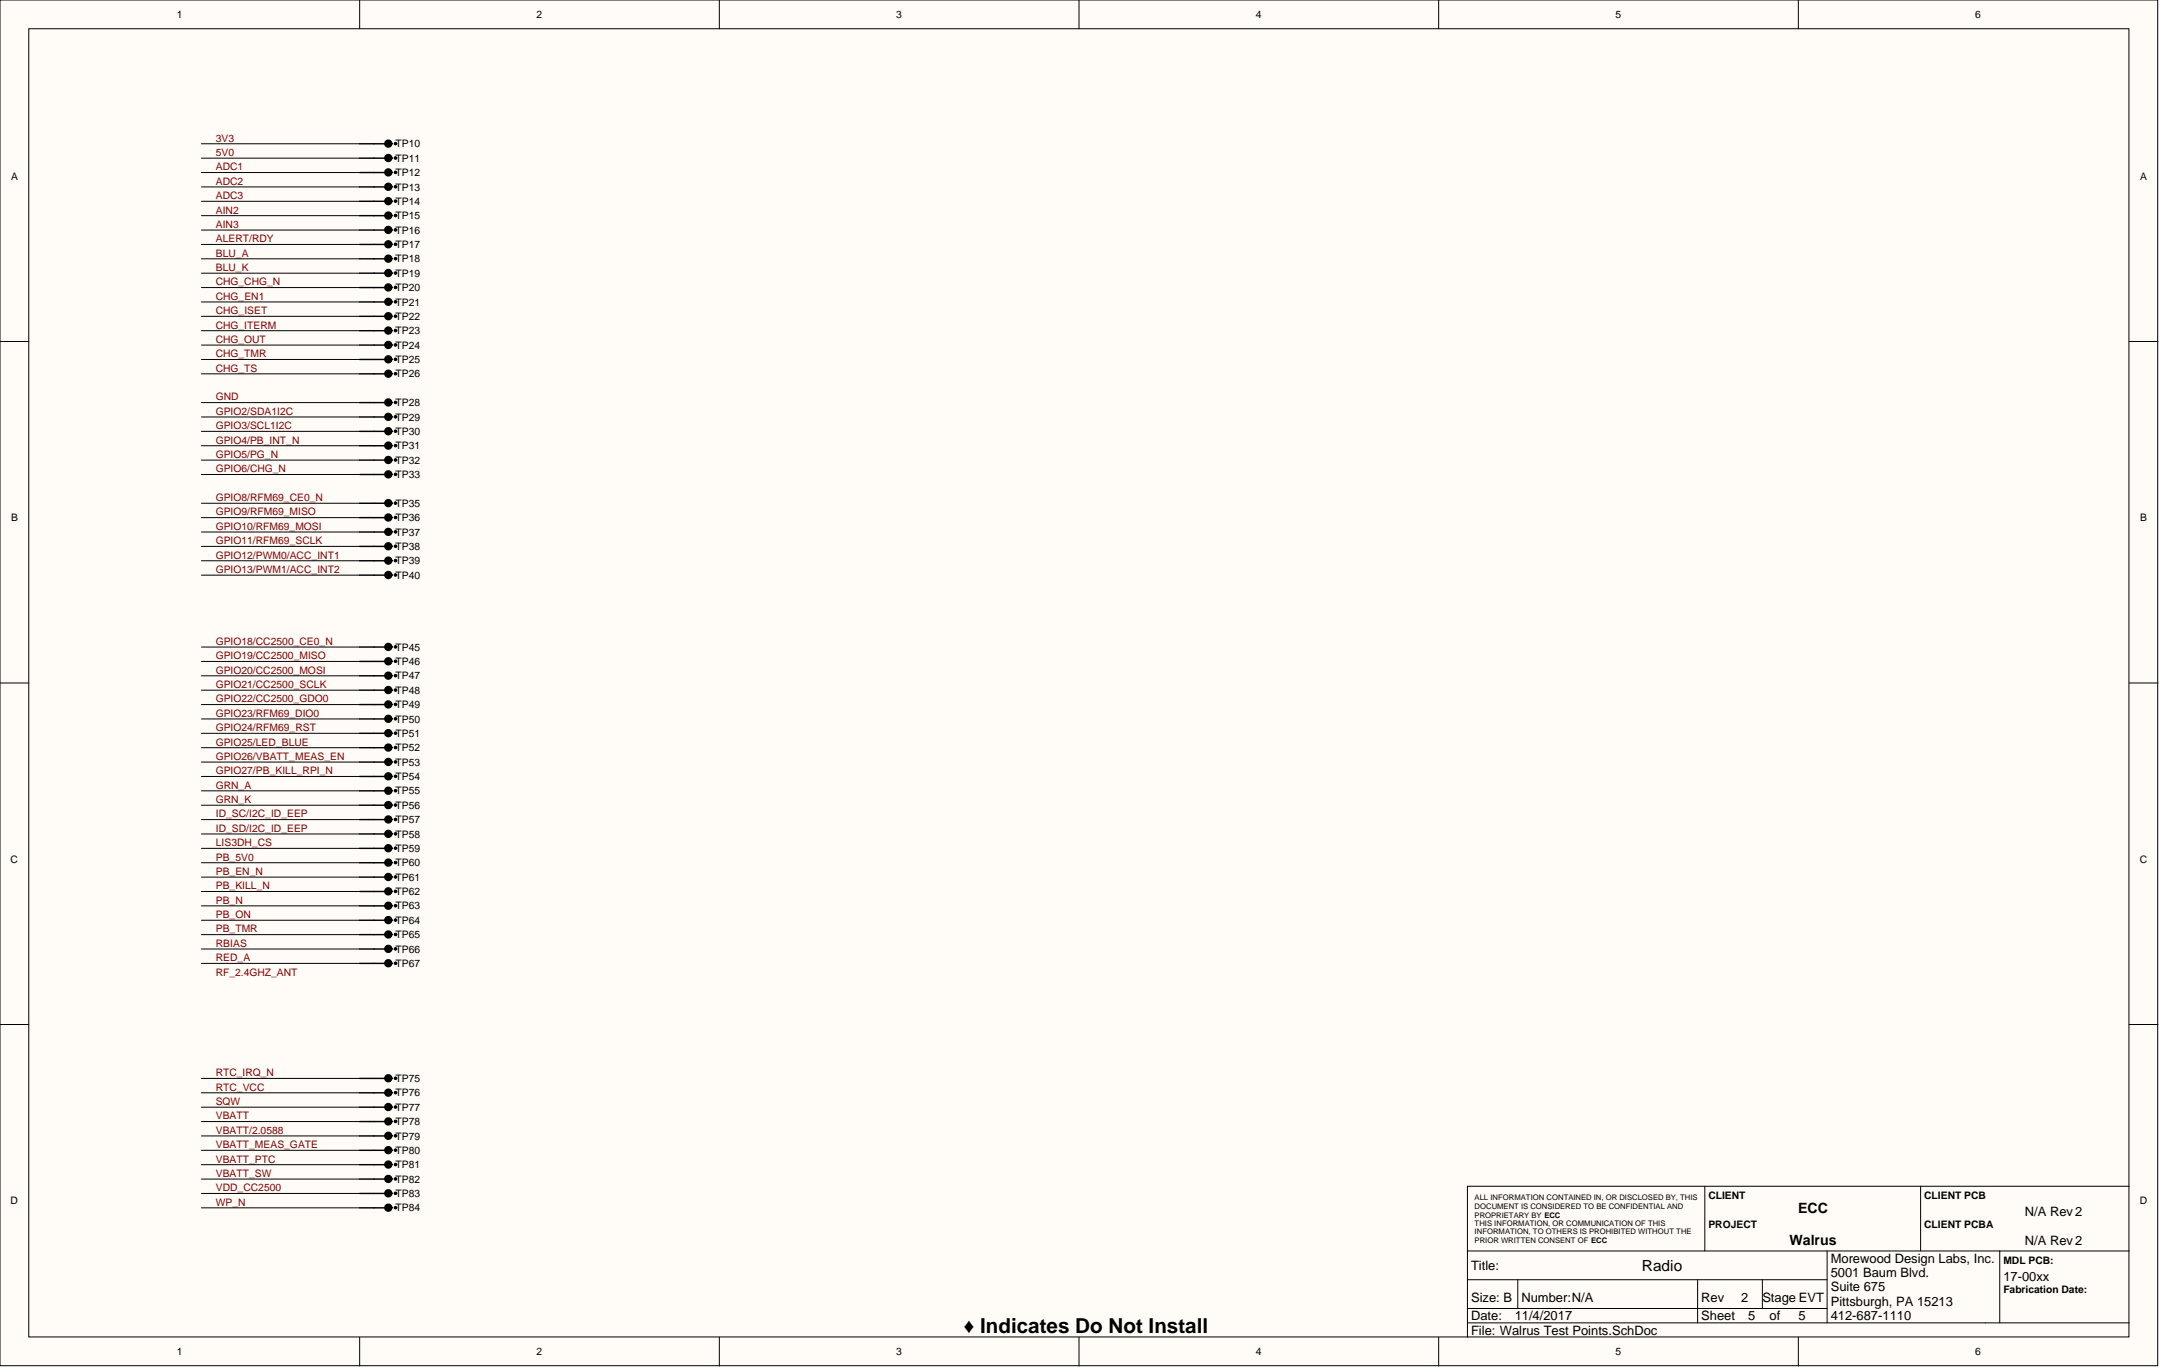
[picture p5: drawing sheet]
<svg xmlns="http://www.w3.org/2000/svg" width="381mm" height="241mm" viewBox="0 0 381 241" stroke-linecap="round" stroke-linejoin="round" font-family="sans-serif">
<g fill="#fffcf8" stroke="#000" stroke-width=".18">
<path d="M0 0h380.6v240.9h-380.6z"/>
<path d="M5.1 5.1h370.4v230.7h-370.4z"/>
</g>
<g fill="none" stroke="#000" stroke-width=".18">
<path d="M63.4 0v5.1M126.9 0v5.1M190.3 0v5.1M253.8 0v5.1M317.2 0v5.1M35.5 25.4h27.9M35.5 27.9h27.9M35.5 30.4h27.9M35.5 33h27.9M35.5 35.5h27.9M35.5 38h27.9M35.5 40.6h27.9"/>
<path d="M35.5 43.1h27.9M35.5 45.7h27.9M35.5 48.2h27.9M35.5 50.7h27.9M35.5 53.3h27.9M35.5 55.8h27.9M35.5 58.3h27.9M0 60.2h5.1M35.5 60.9h27.9M35.5 63.4h27.9M35.5 65.9h27.9M35.5 71h27.9"/>
<path d="M35.5 73.6h27.9M35.5 76.1h27.9M35.5 78.6h27.9M375.6 60.2h5M35.5 81.2h27.9M35.5 83.7h27.9M35.5 88.8h27.9M35.5 91.3h27.9M35.5 93.8h27.9M35.5 96.4h27.9M35.5 98.9h27.9M35.5 101.5h27.9"/>
<path d="M35.5 114.1h27.9M35.5 116.7h27.9M35.5 119.2h27.9M0 120.5h5.1M35.5 121.7h27.9M35.5 124.3h27.9M35.5 126.8h27.9M35.5 129.3h27.9M35.5 131.9h27.9M35.5 134.4h27.9M35.5 137h27.9M35.5 139.5h27.9"/>
<path d="M375.6 120.5h5M35.5 142h27.9M35.5 144.6h27.9M35.5 147.1h27.9M35.5 149.6h27.9M35.5 152.2h27.9M35.5 154.7h27.9M35.5 157.2h27.9M35.5 159.8h27.9M35.5 162.3h27.9M35.5 164.9h27.9M35.5 167.4h27.9"/>
<path d="M35.5 169.9h27.9M0 180.7h5.1M35.5 190.2h27.9M35.5 192.8h27.9M35.5 195.3h27.9M35.5 197.8h27.9M375.6 180.7h5M35.5 200.4h27.9M35.5 202.9h27.9M35.5 205.4h27.9M35.5 208h27.9M35.5 210.5h27.9"/>
<path d="M35.5 213h27.9M300.7 209.2v11.5M338.8 209.2v11.5M375.6 209.2h-116.8v11.5M63.4 235.9v5M126.9 235.9v5M190.3 235.9v5M253.8 235.9v5M258.8 225.7h63.5M258.8 233.3h116.8M258.8 230.8h63.5M267.7 225.7v5.1"/>
<path d="M299.4 225.7v7.6M310.9 225.7v5.1M317.2 235.9v5M322.3 220.7v12.6M352.7 220.7h-93.9v15.2M375.6 220.7h-22.9v12.6"/>
</g>
<g fill="none" stroke="#000" stroke-width=".25">
<path d="M63.4 25.4h4.5M63.4 27.9h4.5M63.4 30.4h4.5M63.4 33h4.5M63.4 35.5h4.5M63.4 38h4.5M63.4 40.6h4.5M63.4 43.1h4.5M63.4 45.7h4.5M63.4 48.2h4.5M63.4 50.7h4.5M63.4 53.3h4.5"/>
<path d="M63.4 55.8h4.5M63.4 58.3h4.5M63.4 60.9h4.5M63.4 63.4h4.5M63.4 65.9h4.5M63.4 71h4.5M63.4 73.6h4.5M63.4 76.1h4.5M63.4 78.6h4.5M63.4 81.2h4.5M63.4 83.7h4.5M63.4 88.8h4.5"/>
<path d="M63.4 91.3h4.5M63.4 93.8h4.5M63.4 96.4h4.5M63.4 98.9h4.5M63.4 101.5h4.5M63.4 114.1h4.5M63.4 116.7h4.5M63.4 119.2h4.5M63.4 121.7h4.5M63.4 124.3h4.5M63.4 126.8h4.5M63.4 129.3h4.5"/>
<path d="M63.4 131.9h4.5M63.4 134.4h4.5M63.4 137h4.5M63.4 139.5h4.5M63.4 142h4.5M63.4 144.6h4.5M63.4 147.1h4.5M63.4 149.6h4.5M63.4 152.2h4.5M63.4 154.7h4.5M63.4 157.2h4.5M63.4 159.8h4.5"/>
<path d="M63.4 162.3h4.5M63.4 164.9h4.5M63.4 167.4h4.5M63.4 169.9h4.5M63.4 190.2h4.5M63.4 192.8h4.5M63.4 195.3h4.5M63.4 197.8h4.5M63.4 200.4h4.5M63.4 202.9h4.5M63.4 205.4h4.5M63.4 208h4.5"/>
<path d="M63.4 210.5h4.5M63.4 213h4.5"/>
</g>
<g fill="#000" stroke="#000" stroke-width=".25">
<path d="M68.1 24.9a.61 .61 0 0 0 .1 1 .61 .61 0 0 0 .9-.5l-.6-.1 .6 .1a.61 .61 0 0 0-.4-.6 .61 .61 0 0 0-.6 .1zM68.5 25.3l.6 .1z" fill-rule="evenodd"/>
<path d="M68.1 27.4a.61 .61 0 0 0 .1 1 .61 .61 0 0 0 .9-.5h-.6h.6a.61 .61 0 0 0-.4-.6 .61 .61 0 0 0-.6 .1zM68.5 27.9h.6z" fill-rule="evenodd"/>
<path d="M68.1 30a.61 .61 0 0 0 .1 1 .61 .61 0 0 0 .9-.6h-.6h.6a.61 .61 0 0 0-.4-.5 .61 .61 0 0 0-.6 .1zM68.5 30.4h.6z" fill-rule="evenodd"/>
<path d="M68.1 32.5a.61 .61 0 0 0 .1 1 .61 .61 0 0 0 .9-.5l-.6-.1 .6 .1a.61 .61 0 0 0-.4-.6 .61 .61 0 0 0-.6 .1zM68.5 32.9l.6 .1z" fill-rule="evenodd"/>
<path d="M68.1 35a.61 .61 0 0 0 .1 1 .61 .61 0 0 0 .9-.5h-.6h.6a.61 .61 0 0 0-.4-.6 .61 .61 0 0 0-.6 .1zM68.5 35.5h.6z" fill-rule="evenodd"/>
<path d="M68.1 37.6a.61 .61 0 0 0 .1 1 .61 .61 0 0 0 .9-.6h-.6h.6a.61 .61 0 0 0-.4-.5 .61 .61 0 0 0-.6 .1zM68.5 38h.6z" fill-rule="evenodd"/>
<path d="M68.1 40.1a.61 .61 0 0 0 .1 1 .61 .61 0 0 0 .9-.5h-.6h.6a.61 .61 0 0 0-.4-.6 .61 .61 0 0 0-.6 .1zM68.5 40.6h.6z" fill-rule="evenodd"/>
<path d="M68.1 42.6a.61 .61 0 0 0 .1 1 .61 .61 0 0 0 .9-.5h-.6h.6a.61 .61 0 0 0-.4-.6 .61 .61 0 0 0-.6 .1zM68.5 43.1h.6z" fill-rule="evenodd"/>
<path d="M68.1 45.2a.61 .61 0 0 0 .1 1 .61 .61 0 0 0 .9-.6h-.6h.6a.61 .61 0 0 0-.4-.5 .61 .61 0 0 0-.6 .1zM68.5 45.6h.6z" fill-rule="evenodd"/>
<path d="M68.1 47.7a.61 .61 0 0 0 .1 1 .61 .61 0 0 0 .9-.5h-.6h.6a.61 .61 0 0 0-.4-.6 .61 .61 0 0 0-.6 .1zM68.5 48.2h.6z" fill-rule="evenodd"/>
<path d="M68.1 50.3a.61 .61 0 0 0 .1 1 .61 .61 0 0 0 .9-.6h-.6h.6a.61 .61 0 0 0-.4-.6 .61 .61 0 0 0-.6 .2zM68.5 50.7h.6z" fill-rule="evenodd"/>
<path d="M68.1 52.8a.61 .61 0 0 0 .1 1 .61 .61 0 0 0 .9-.5l-.6-.1 .6 .1a.61 .61 0 0 0-.4-.6 .61 .61 0 0 0-.6 .1zM68.5 53.2l.6 .1z" fill-rule="evenodd"/>
<path d="M68.1 55.3a.61 .61 0 0 0 .1 1 .61 .61 0 0 0 .9-.5h-.6h.6a.61 .61 0 0 0-.4-.6 .61 .61 0 0 0-.6 .1zM68.5 55.8h.6z" fill-rule="evenodd"/>
<path d="M68.1 57.9a.61 .61 0 0 0 .1 1 .61 .61 0 0 0 .9-.6h-.6h.6a.61 .61 0 0 0-.4-.5 .61 .61 0 0 0-.6 .1zM68.5 58.3h.6z" fill-rule="evenodd"/>
<path d="M68.1 60.4a.61 .61 0 0 0 .1 1 .61 .61 0 0 0 .9-.5l-.6-.1 .6 .1a.61 .61 0 0 0-.4-.6 .61 .61 0 0 0-.6 .1zM68.5 60.8l.6 .1z" fill-rule="evenodd"/>
<path d="M68.1 62.9a.61 .61 0 0 0 .1 1 .61 .61 0 0 0 .9-.5h-.6h.6a.61 .61 0 0 0-.4-.6 .61 .61 0 0 0-.6 .1zM68.5 63.4h.6z" fill-rule="evenodd"/>
<path d="M68.1 65.5a.61 .61 0 0 0 .1 1 .61 .61 0 0 0 .9-.6h-.6h.6a.61 .61 0 0 0-.4-.5 .61 .61 0 0 0-.6 .1zM68.5 65.9h.6z" fill-rule="evenodd"/>
<path d="M68.1 70.5a.61 .61 0 0 0 .1 1 .61 .61 0 0 0 .9-.5h-.6h.6a.61 .61 0 0 0-.4-.6 .61 .61 0 0 0-.6 .1zM68.5 71h.6z" fill-rule="evenodd"/>
<path d="M68.1 73.1a.61 .61 0 0 0 .1 1 .61 .61 0 0 0 .9-.6h-.6h.6a.61 .61 0 0 0-.4-.5 .61 .61 0 0 0-.6 .1zM68.5 73.5h.6z" fill-rule="evenodd"/>
<path d="M68.1 75.6a.61 .61 0 0 0 .1 1 .61 .61 0 0 0 .9-.5h-.6h.6a.61 .61 0 0 0-.4-.6 .61 .61 0 0 0-.6 .1zM68.5 76.1h.6z" fill-rule="evenodd"/>
<path d="M68.1 78.2a.61 .61 0 0 0 .1 1 .61 .61 0 0 0 .9-.6h-.6h.6a.61 .61 0 0 0-.4-.6 .61 .61 0 0 0-.6 .2zM68.5 78.6h.6z" fill-rule="evenodd"/>
<path d="M68.1 80.7a.61 .61 0 0 0 .1 1 .61 .61 0 0 0 .9-.5l-.6-.1 .6 .1a.61 .61 0 0 0-.4-.6 .61 .61 0 0 0-.6 .1zM68.5 81.1l.6 .1z" fill-rule="evenodd"/>
<path d="M68.1 83.2a.61 .61 0 0 0 .1 1 .61 .61 0 0 0 .9-.5h-.6h.6a.61 .61 0 0 0-.4-.6 .61 .61 0 0 0-.6 .1zM68.5 83.7h.6z" fill-rule="evenodd"/>
<path d="M68.1 88.3a.61 .61 0 0 0 .1 1 .61 .61 0 0 0 .9-.5l-.6-.1 .6 .1a.61 .61 0 0 0-.4-.6 .61 .61 0 0 0-.6 .1zM68.5 88.7l.6 .1z" fill-rule="evenodd"/>
<path d="M68.1 90.8a.61 .61 0 0 0 .1 1 .61 .61 0 0 0 .9-.5h-.6h.6a.61 .61 0 0 0-.4-.6 .61 .61 0 0 0-.6 .1zM68.5 91.3h.6z" fill-rule="evenodd"/>
<path d="M68.1 93.4a.61 .61 0 0 0 .1 1 .61 .61 0 0 0 .9-.6h-.6h.6a.61 .61 0 0 0-.4-.5 .61 .61 0 0 0-.6 .1zM68.5 93.8h.6z" fill-rule="evenodd"/>
<path d="M68.1 95.9a.61 .61 0 0 0 .1 1 .61 .61 0 0 0 .9-.5h-.6h.6a.61 .61 0 0 0-.4-.6 .61 .61 0 0 0-.6 .1zM68.5 96.4h.6z" fill-rule="evenodd"/>
<path d="M68.1 98.4a.61 .61 0 0 0 .1 1 .61 .61 0 0 0 .9-.5h-.6h.6a.61 .61 0 0 0-.4-.6 .61 .61 0 0 0-.6 .1zM68.5 98.9h.6z" fill-rule="evenodd"/>
<path d="M68.1 101a.61 .61 0 0 0 .1 1 .61 .61 0 0 0 .9-.6h-.6h.6a.61 .61 0 0 0-.4-.5 .61 .61 0 0 0-.6 .1zM68.5 101.4h.6z" fill-rule="evenodd"/>
<path d="M68.1 113.7a.61 .61 0 0 0 .1 1 .61 .61 0 0 0 .9-.6h-.6h.6a.61 .61 0 0 0-.4-.5 .61 .61 0 0 0-.6 .1zM68.5 114.1h.6z" fill-rule="evenodd"/>
<path d="M68.1 116.2a.61 .61 0 0 0 .1 1 .61 .61 0 0 0 .9-.5l-.6-.1 .6 .1a.61 .61 0 0 0-.4-.6 .61 .61 0 0 0-.6 .1zM68.5 116.6l.6 .1z" fill-rule="evenodd"/>
<path d="M68.1 118.7a.61 .61 0 0 0 .1 1 .61 .61 0 0 0 .9-.5h-.6h.6a.61 .61 0 0 0-.4-.6 .61 .61 0 0 0-.6 .1zM68.5 119.2h.6z" fill-rule="evenodd"/>
<path d="M68.1 121.3a.61 .61 0 0 0 .1 1 .61 .61 0 0 0 .9-.6h-.6h.6a.61 .61 0 0 0-.4-.5 .61 .61 0 0 0-.6 .1zM68.5 121.7h.6z" fill-rule="evenodd"/>
<path d="M68.1 123.8a.61 .61 0 0 0 .1 1 .61 .61 0 0 0 .9-.5h-.6h.6a.61 .61 0 0 0-.4-.6 .61 .61 0 0 0-.6 .1zM68.5 124.3h.6z" fill-rule="evenodd"/>
<path d="M68.1 126.3a.61 .61 0 0 0 .1 1 .61 .61 0 0 0 .9-.5h-.6h.6a.61 .61 0 0 0-.4-.6 .61 .61 0 0 0-.6 .1zM68.5 126.8h.6z" fill-rule="evenodd"/>
<path d="M68.1 128.9a.61 .61 0 0 0 .1 1 .61 .61 0 0 0 .9-.6h-.6h.6a.61 .61 0 0 0-.4-.5 .61 .61 0 0 0-.6 .1zM68.5 129.3h.6z" fill-rule="evenodd"/>
<path d="M68.1 131.4a.61 .61 0 0 0 .1 1 .61 .61 0 0 0 .9-.5h-.6h.6a.61 .61 0 0 0-.4-.6 .61 .61 0 0 0-.6 .1zM68.5 131.9h.6z" fill-rule="evenodd"/>
<path d="M68.1 134a.61 .61 0 0 0 .1 1 .61 .61 0 0 0 .9-.6h-.6h.6a.61 .61 0 0 0-.4-.6 .61 .61 0 0 0-.6 .2zM68.5 134.4h.6z" fill-rule="evenodd"/>
<path d="M68.1 136.5a.61 .61 0 0 0 .1 1 .61 .61 0 0 0 .9-.5l-.6-.1 .6 .1a.61 .61 0 0 0-.4-.6 .61 .61 0 0 0-.6 .1zM68.5 136.9l.6 .1z" fill-rule="evenodd"/>
<path d="M68.1 139a.61 .61 0 0 0 .1 1 .61 .61 0 0 0 .9-.5h-.6h.6a.61 .61 0 0 0-.4-.6 .61 .61 0 0 0-.6 .1zM68.5 139.5h.6z" fill-rule="evenodd"/>
<path d="M68.1 141.6a.61 .61 0 0 0 .1 1 .61 .61 0 0 0 .9-.6h-.6h.6a.61 .61 0 0 0-.4-.5 .61 .61 0 0 0-.6 .1zM68.5 142h.6z" fill-rule="evenodd"/>
<path d="M68.1 144.1a.61 .61 0 0 0 .1 1 .61 .61 0 0 0 .9-.5l-.6-.1 .6 .1a.61 .61 0 0 0-.4-.6 .61 .61 0 0 0-.6 .1zM68.5 144.5l.6 .1z" fill-rule="evenodd"/>
<path d="M68.1 146.6a.61 .61 0 0 0 .1 1 .61 .61 0 0 0 .9-.5h-.6h.6a.61 .61 0 0 0-.4-.6 .61 .61 0 0 0-.6 .1zM68.5 147.1h.6z" fill-rule="evenodd"/>
<path d="M68.1 149.2a.61 .61 0 0 0 .1 1 .61 .61 0 0 0 .9-.6h-.6h.6a.61 .61 0 0 0-.4-.5 .61 .61 0 0 0-.6 .1zM68.5 149.6h.6z" fill-rule="evenodd"/>
<path d="M68.1 151.7a.61 .61 0 0 0 .1 1 .61 .61 0 0 0 .9-.5h-.6h.6a.61 .61 0 0 0-.4-.6 .61 .61 0 0 0-.6 .1zM68.5 152.2h.6z" fill-rule="evenodd"/>
<path d="M68.1 154.2a.61 .61 0 0 0 .1 1 .61 .61 0 0 0 .9-.5h-.6h.6a.61 .61 0 0 0-.4-.6 .61 .61 0 0 0-.6 .1zM68.5 154.7h.6z" fill-rule="evenodd"/>
<path d="M68.1 156.8a.61 .61 0 0 0 .1 1 .61 .61 0 0 0 .9-.6h-.6h.6a.61 .61 0 0 0-.4-.5 .61 .61 0 0 0-.6 .1zM68.5 157.2h.6z" fill-rule="evenodd"/>
<path d="M68.1 159.3a.61 .61 0 0 0 .1 1 .61 .61 0 0 0 .9-.5h-.6h.6a.61 .61 0 0 0-.4-.6 .61 .61 0 0 0-.6 .1zM68.5 159.8h.6z" fill-rule="evenodd"/>
<path d="M68.1 161.8a.61 .61 0 0 0 .1 1 .61 .61 0 0 0 .9-.5h-.6h.6a.61 .61 0 0 0-.4-.6 .61 .61 0 0 0-.6 .1zM68.5 162.3h.6z" fill-rule="evenodd"/>
<path d="M68.1 164.4a.61 .61 0 0 0 .1 1 .61 .61 0 0 0 .9-.5l-.6-.1 .6 .1a.61 .61 0 0 0-.4-.6 .61 .61 0 0 0-.6 .1zM68.5 164.8l.6 .1z" fill-rule="evenodd"/>
<path d="M68.1 166.9a.61 .61 0 0 0 .1 1 .61 .61 0 0 0 .9-.5h-.6h.6a.61 .61 0 0 0-.4-.6 .61 .61 0 0 0-.6 .1zM68.5 167.4h.6z" fill-rule="evenodd"/>
<path d="M68.1 169.5a.61 .61 0 0 0 .1 1 .61 .61 0 0 0 .9-.6h-.6h.6a.61 .61 0 0 0-.4-.5 .61 .61 0 0 0-.6 .1zM68.5 169.9h.6z" fill-rule="evenodd"/>
<path d="M68.1 189.7a.61 .61 0 0 0 .1 1 .61 .61 0 0 0 .9-.5h-.6h.6a.61 .61 0 0 0-.4-.6 .61 .61 0 0 0-.6 .1zM68.5 190.2h.6z" fill-rule="evenodd"/>
<path d="M68.1 192.3a.61 .61 0 0 0 .1 1 .61 .61 0 0 0 .9-.5l-.6-.1 .6 .1a.61 .61 0 0 0-.4-.6 .61 .61 0 0 0-.6 .1zM68.5 192.7l.6 .1z" fill-rule="evenodd"/>
<path d="M68.1 194.8a.61 .61 0 0 0 .1 1 .61 .61 0 0 0 .9-.5h-.6h.6a.61 .61 0 0 0-.4-.6 .61 .61 0 0 0-.6 .1zM68.5 195.3h.6z" fill-rule="evenodd"/>
<path d="M68.1 197.4a.61 .61 0 0 0 .1 1 .61 .61 0 0 0 .9-.6h-.6h.6a.61 .61 0 0 0-.4-.5 .61 .61 0 0 0-.6 .1zM68.5 197.8h.6z" fill-rule="evenodd"/>
<path d="M68.1 199.9a.61 .61 0 0 0 .1 1 .61 .61 0 0 0 .9-.5l-.6-.1 .6 .1a.61 .61 0 0 0-.4-.6 .61 .61 0 0 0-.6 .1zM68.5 200.3l.6 .1z" fill-rule="evenodd"/>
<path d="M68.1 202.4a.61 .61 0 0 0 .1 1 .61 .61 0 0 0 .9-.5h-.6h.6a.61 .61 0 0 0-.4-.6 .61 .61 0 0 0-.6 .1zM68.5 202.9h.6z" fill-rule="evenodd"/>
<path d="M68.1 205a.61 .61 0 0 0 .1 1 .61 .61 0 0 0 .9-.6h-.6h.6a.61 .61 0 0 0-.4-.5 .61 .61 0 0 0-.6 .1zM68.5 205.4h.6z" fill-rule="evenodd"/>
<path d="M68.1 207.5a.61 .61 0 0 0 .1 1 .61 .61 0 0 0 .9-.5h-.6h.6a.61 .61 0 0 0-.4-.6 .61 .61 0 0 0-.6 .1zM68.5 208h.6z" fill-rule="evenodd"/>
<path d="M68.1 210a.61 .61 0 0 0 .1 1 .61 .61 0 0 0 .9-.5h-.6h.6a.61 .61 0 0 0-.4-.6 .61 .61 0 0 0-.6 .1zM68.5 210.5h.6z" fill-rule="evenodd"/>
<path d="M68.1 212.6a.61 .61 0 0 0 .1 1 .61 .61 0 0 0 .9-.6h-.6h.6a.61 .61 0 0 0-.4-.5 .61 .61 0 0 0-.6 .1zM68.5 213h.6z" fill-rule="evenodd"/>
</g>
<g fill="#000" stroke="#000" stroke-width=".18">
<circle cx="69.8" cy="35.5" r=".23"/>
<circle cx="69.8" cy="25.3" r=".23"/>
<circle cx="69.8" cy="38" r=".23"/>
<circle cx="69.8" cy="27.9" r=".23"/>
<circle cx="69.8" cy="30.4" r=".23"/>
<circle cx="69.8" cy="32.9" r=".23"/>
<circle cx="69.8" cy="48.2" r=".23"/>
<circle cx="69.8" cy="53.2" r=".23"/>
<circle cx="69.8" cy="40.6" r=".23"/>
<circle cx="69.8" cy="50.7" r=".23"/>
<circle cx="69.8" cy="43.1" r=".23"/>
<circle cx="69.8" cy="58.3" r=".23"/>
<circle cx="69.8" cy="45.6" r=".23"/>
<circle cx="69.8" cy="55.8" r=".23"/>
<circle cx="69.8" cy="73.5" r=".23"/>
<circle cx="69.8" cy="60.8" r=".23"/>
<circle cx="69.8" cy="63.4" r=".23"/>
<circle cx="69.8" cy="78.6" r=".23"/>
<circle cx="69.8" cy="65.9" r=".23"/>
<circle cx="69.8" cy="76.1" r=".23"/>
<circle cx="69.8" cy="71" r=".23"/>
<circle cx="69.8" cy="98.9" r=".23"/>
<circle cx="69.8" cy="88.7" r=".23"/>
<circle cx="69.8" cy="91.3" r=".23"/>
<circle cx="69.8" cy="81.1" r=".23"/>
<circle cx="69.8" cy="83.7" r=".23"/>
<circle cx="69.8" cy="93.8" r=".23"/>
<circle cx="69.8" cy="96.4" r=".23"/>
<circle cx="69.8" cy="101.4" r=".23"/>
<circle cx="69.8" cy="116.6" r=".23"/>
<circle cx="69.8" cy="114.1" r=".23"/>
<circle cx="69.8" cy="119.2" r=".23"/>
<circle cx="69.8" cy="139.5" r=".23"/>
<circle cx="69.8" cy="126.8" r=".23"/>
<circle cx="69.8" cy="134.4" r=".23"/>
<circle cx="69.8" cy="121.7" r=".23"/>
<circle cx="69.8" cy="129.3" r=".23"/>
<circle cx="69.8" cy="131.9" r=".23"/>
<circle cx="69.8" cy="124.3" r=".23"/>
<circle cx="69.8" cy="136.9" r=".23"/>
<circle cx="69.8" cy="147.1" r=".23"/>
<circle cx="69.8" cy="159.8" r=".23"/>
<circle cx="69.8" cy="152.2" r=".23"/>
<circle cx="69.8" cy="142" r=".23"/>
<circle cx="69.8" cy="154.7" r=".23"/>
<circle cx="69.8" cy="157.2" r=".23"/>
<circle cx="69.8" cy="149.6" r=".23"/>
<circle cx="69.8" cy="144.5" r=".23"/>
<circle cx="69.8" cy="164.8" r=".23"/>
<circle cx="69.8" cy="167.4" r=".23"/>
<circle cx="69.8" cy="162.3" r=".23"/>
<circle cx="69.8" cy="169.9" r=".23"/>
<circle cx="69.8" cy="192.7" r=".23"/>
<circle cx="69.8" cy="197.8" r=".23"/>
<circle cx="69.8" cy="195.3" r=".23"/>
<circle cx="69.8" cy="190.2" r=".23"/>
<circle cx="69.8" cy="208" r=".23"/>
<circle cx="69.8" cy="205.4" r=".23"/>
<circle cx="69.8" cy="213" r=".23"/>
<circle cx="69.8" cy="202.9" r=".23"/>
<circle cx="69.8" cy="210.5" r=".23"/>
<circle cx="69.8" cy="200.3" r=".23"/>
</g>
<text font-size="3.6" x="170" y="235.1">♦ Indicates Do Not Install</text>
<text font-size="2.7" x="289.6" y="224.1">Radio</text>
<g font-size="2.5">
<text x="317.2" y="213.9">ECC</text>
<text x="315.6" y="219.6">Walrus</text>
</g>
<g font-size="2.3">
<text x="357.2" y="214.5">N/A Rev2</text>
<text x="357.2" y="219.6">N/A Rev2</text>
<text x="259.5" y="224">Title:</text>
<text x="322.9" y="222.7">Morewood Design Labs, Inc.</text>
<text x="322.9" y="225.3">5001 Baum Blvd.</text>
<text x="322.9" y="227.8">Suite 675</text>
<text x="353.4" y="225.9">17-00xx</text>
<text x="259.5" y="229.7">Size: B</text>
<text x="259.5" y="232.9">Date:</text>
<text x="267.2" y="232.9">11/4/2017</text>
<text x="268.4" y="229.7">Number:N/A</text>
<text x="300.1" y="229.7">Rev</text>
<text x="300.1" y="232.9">Sheet</text>
<text x="307.1" y="229.7">2</text>
<text x="308.4" y="232.9">5</text>
<text x="310.9" y="229.7">Stage EVT</text>
<text x="312.1" y="232.9">of</text>
<text x="317.2" y="232.9">5</text>
<text x="322.9" y="230.3">Pittsburgh, PA 15213</text>
<text x="322.9" y="232.9">412-687-1110</text>
<text x="259.5" y="235.4">File: Walrus Test Points.SchDoc</text>
</g>
<g font-size="1.8">
<text x="31.2" y="3.2">1</text>
<text x="94.7" y="3.2">2</text>
<text x="158.1" y="3.2">3</text>
<text x="221.5" y="3.2">4</text>
<text x="285" y="3.2">5</text>
<text x="348.4" y="3.2">6</text>
<text x="69.8" y="26">TP10</text>
<text x="69.8" y="28.5">TP11</text>
<text x="1.9" y="31.7">A</text>
<text x="69.8" y="31.1">TP12</text>
<text x="69.8" y="33.6">TP13</text>
<text x="377.5" y="31.7">A</text>
<text x="69.8" y="36.1">TP14</text>
<text x="69.8" y="38.7">TP15</text>
<text x="69.8" y="41.2">TP16</text>
<text x="69.8" y="43.7">TP17</text>
<text x="69.8" y="46.3">TP18</text>
<text x="69.8" y="48.8">TP19</text>
<text x="69.8" y="51.4">TP20</text>
<text x="69.8" y="53.9">TP21</text>
<text x="69.8" y="56.4">TP22</text>
<text x="69.8" y="59">TP23</text>
<text x="69.8" y="61.5">TP24</text>
<text x="69.8" y="64">TP25</text>
<text x="69.8" y="66.6">TP26</text>
<text x="69.8" y="71.6">TP28</text>
<text x="69.8" y="74.2">TP29</text>
<text x="69.8" y="76.7">TP30</text>
<text x="69.8" y="79.3">TP31</text>
<text x="69.8" y="81.8">TP32</text>
<text x="69.8" y="84.3">TP33</text>
<text x="69.8" y="89.4">TP35</text>
<text x="1.9" y="92">B</text>
<text x="69.8" y="91.9">TP36</text>
<text x="69.8" y="94.5">TP37</text>
<text x="377.5" y="92">B</text>
<text x="69.8" y="97">TP38</text>
<text x="69.8" y="99.5">TP39</text>
<text x="69.8" y="102.1">TP40</text>
<text x="69.8" y="114.8">TP45</text>
<text x="69.8" y="117.3">TP46</text>
<text x="69.8" y="119.8">TP47</text>
<text x="69.8" y="122.4">TP48</text>
<text x="69.8" y="124.9">TP49</text>
<text x="69.8" y="127.4">TP50</text>
<text x="69.8" y="130">TP51</text>
<text x="69.8" y="132.5">TP52</text>
<text x="69.8" y="135.1">TP53</text>
<text x="69.8" y="137.6">TP54</text>
<text x="69.8" y="140.1">TP55</text>
<text x="69.8" y="142.7">TP56</text>
<text x="69.8" y="145.2">TP57</text>
<text x="69.8" y="147.7">TP58</text>
<text x="1.9" y="152.2">C</text>
<text x="69.8" y="150.3">TP59</text>
<text x="69.8" y="152.8">TP60</text>
<text x="69.8" y="155.3">TP61</text>
<text x="377.4" y="152.2">C</text>
<text x="69.8" y="157.9">TP62</text>
<text x="69.8" y="160.4">TP63</text>
<text x="69.8" y="163">TP64</text>
<text x="69.8" y="165.5">TP65</text>
<text x="69.8" y="168">TP66</text>
<text x="69.8" y="170.6">TP67</text>
<text x="69.8" y="190.9">TP75</text>
<text x="69.8" y="193.4">TP76</text>
<text x="69.8" y="195.9">TP77</text>
<text x="69.8" y="198.5">TP78</text>
<text x="69.8" y="201">TP79</text>
<text x="69.8" y="203.5">TP80</text>
<text x="69.8" y="206.1">TP81</text>
<text x="69.8" y="208.6">TP82</text>
<text x="1.9" y="212.5">D</text>
<text x="69.8" y="211.1">TP83</text>
<text x="69.8" y="213.7">TP84</text>
<text x="301.3" y="211.5">CLIENT</text>
<text x="339.4" y="211.5">CLIENT PCB</text>
<text x="377.4" y="212.5">D</text>
<text x="301.3" y="216.6">PROJECT</text>
<text x="339.4" y="216.6">CLIENT PCBA</text>
<text x="353.4" y="222.9">MDL PCB:</text>
<text x="353.4" y="228">Fabrication Date:</text>
<text x="31.2" y="239">1</text>
<text x="94.7" y="239">2</text>
<text x="158.1" y="239">3</text>
<text x="221.5" y="239">4</text>
<text x="285" y="239">5</text>
<text x="348.4" y="239">6</text>
</g>
<g font-size="1.8" fill="#800000">
<text x="38.1" y="25">3V3</text>
<text x="38.1" y="27.5">5V0</text>
<text x="38.1" y="30.1">ADC1</text>
<text x="38.1" y="32.6">ADC2</text>
<text x="38.1" y="35.1">ADC3</text>
<text x="38.1" y="37.7">AIN2</text>
<text x="38.1" y="40.2">AIN3</text>
<text x="38.1" y="42.7">ALERT/RDY</text>
<text x="38.1" y="45.3">BLU_A</text>
<text x="38.1" y="47.8">BLU_K</text>
<text x="38.1" y="50.3">CHG_CHG_N</text>
<text x="38.1" y="52.9">CHG_EN1</text>
<text x="38.1" y="55.4">CHG_ISET</text>
<text x="38.1" y="58">CHG_ITERM</text>
<text x="38.1" y="60.5">CHG_OUT</text>
<text x="38.1" y="63">CHG_TMR</text>
<text x="38.1" y="65.6">CHG_TS</text>
<text x="38.1" y="70.6">GND</text>
<text x="38.1" y="73.2">GPIO2/SDA1I2C</text>
<text x="38.1" y="75.7">GPIO3/SCL1I2C</text>
<text x="38.1" y="78.2">GPIO4/PB_INT_N</text>
<text x="38.1" y="80.8">GPIO5/PG_N</text>
<text x="38.1" y="83.3">GPIO6/CHG_N</text>
<text x="38.1" y="88.4">GPIO8/RFM69_CE0_N</text>
<text x="38.1" y="90.9">GPIO9/RFM69_MISO</text>
<text x="38.1" y="93.5">GPIO10/RFM69_MOSI</text>
<text x="38.1" y="96">GPIO11/RFM69_SCLK</text>
<text x="38.1" y="98.5">GPIO12/PWM0/ACC_INT1</text>
<text x="38.1" y="101.1">GPIO13/PWM1/ACC_INT2</text>
<text x="38.1" y="113.8">GPIO18/CC2500_CE0_N</text>
<text x="38.1" y="116.3">GPIO19/CC2500_MISO</text>
<text x="38.1" y="118.8">GPIO20/CC2500_MOSI</text>
<text x="38.1" y="121.4">GPIO21/CC2500_SCLK</text>
<text x="38.1" y="123.9">GPIO22/CC2500_GDO0</text>
<text x="38.1" y="126.4">GPIO23/RFM69_DIO0</text>
<text x="38.1" y="129">GPIO24/RFM69_RST</text>
<text x="38.1" y="131.5">GPIO25/LED_BLUE</text>
<text x="38.1" y="134">GPIO26/VBATT_MEAS_EN</text>
<text x="38.1" y="136.6">GPIO27/PB_KILL_RPI_N</text>
<text x="38.1" y="139.1">GRN_A</text>
<text x="38.1" y="141.7">GRN_K</text>
<text x="38.1" y="144.2">ID_SC/I2C_ID_EEP</text>
<text x="38.1" y="146.7">ID_SD/I2C_ID_EEP</text>
<text x="38.1" y="149.3">LIS3DH_CS</text>
<text x="38.1" y="151.8">PB_5V0</text>
<text x="38.1" y="154.3">PB_EN_N</text>
<text x="38.1" y="156.9">PB_KILL_N</text>
<text x="38.1" y="159.4">PB_N</text>
<text x="38.1" y="161.9">PB_ON</text>
<text x="38.1" y="164.5">PB_TMR</text>
<text x="38.1" y="167">RBIAS</text>
<text x="38.1" y="169.6">RED_A</text>
<text x="38.1" y="172.1">RF_2.4GHZ_ANT</text>
<text x="38.1" y="189.8">RTC_IRQ_N</text>
<text x="38.1" y="192.4">RTC_VCC</text>
<text x="38.1" y="194.9">SQW</text>
<text x="38.1" y="197.4">VBATT</text>
<text x="38.1" y="200">VBATT/2.0588</text>
<text x="38.1" y="202.5">VBATT_MEAS_GATE</text>
<text x="38.1" y="205.1">VBATT_PTC</text>
<text x="38.1" y="207.6">VBATT_SW</text>
<text x="38.1" y="210.1">VDD_CC2500</text>
<text x="38.1" y="212.7">WP_N</text>
</g>
<g font-size="1.4">
<text x="260.1" y="211.7">ALL INFORMATION CONTAINED IN, OR DISCLOSED BY, THIS</text>
<text x="260.1" y="213.3">DOCUMENT IS CONSIDERED TO BE CONFIDENTIAL AND</text>
<text x="260.1" y="214.8">PROPRIETARY BY ECC</text>
<text x="260.1" y="216.2">THIS INFORMATION, OR COMMUNICATION OF THIS</text>
<text x="260.1" y="217.7">INFORMATION, TO OTHERS IS PROHIBITED WITHOUT THE</text>
<text x="260.1" y="219.2">PRIOR WRITTEN CONSENT OF ECC</text>
</g>
</svg>
